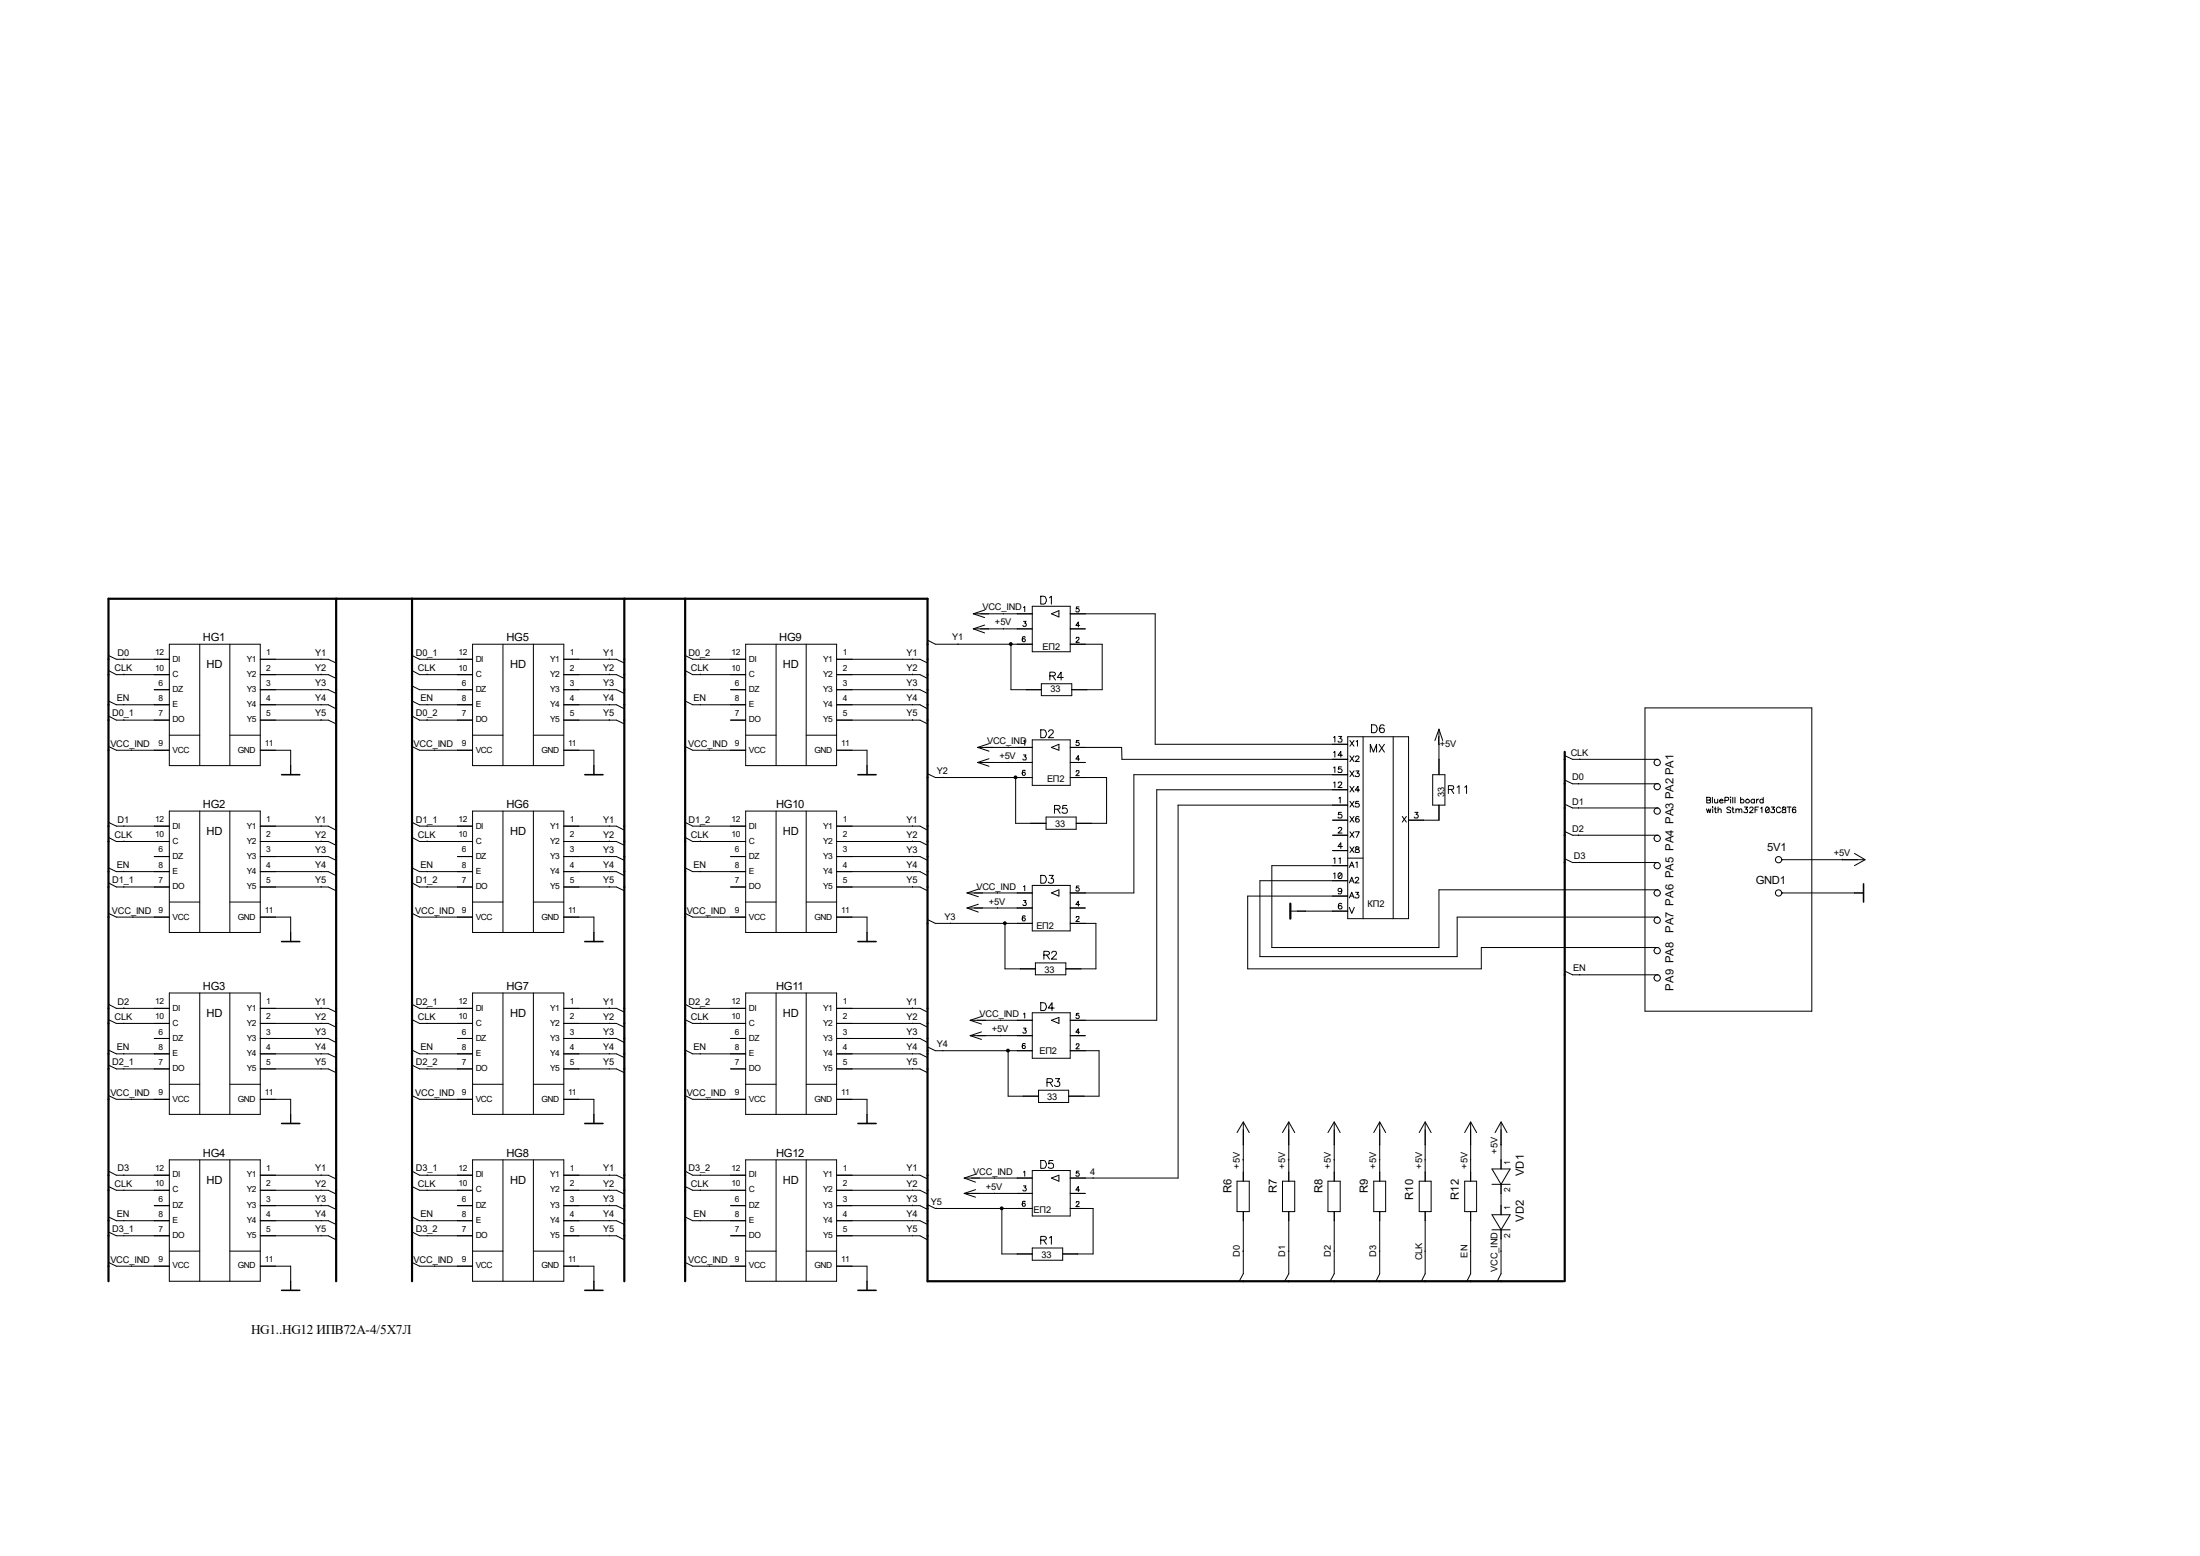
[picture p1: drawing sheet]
<svg xmlns="http://www.w3.org/2000/svg" width="297mm" height="210mm" viewBox="0 0 297 210" stroke-linecap="round" stroke-linejoin="round" font-family="sans-serif">
<g fill="none" stroke="#000" stroke-width=".14">
<path d="M14.6 96.6l1.1 .6h7.2M14.6 90.5l1.1 .6h7.2M14.6 94.6l1.1 .5h7.2M14.6 88.5l1.1 .5h7.2M16.7 88.9v.1M16.7 91v.1M16.7 95.1h.1M16.7 97.1v.1M20.8 93.1h2.1M22.9 87h12.2v16.3h-12.2zM22.9 99.2h4.1M27 87v16.3"/>
<path d="M31 87v16.3M31 99.2h4.1M35.1 95.1h9.2l1.1 .6M35.1 97.2h9.2l1.1 .5M35.1 93.1h9.2l1.1 .5M35.1 89h9.2l1.1 .5M35.1 91.1h9.2l1.1 .5M43.3 88.9v.1M43.3 91v.1M43.3 93v.1M43.3 95.1h.1M43.3 97.1v.1"/>
<path d="M55.6 94.6l1 .5h7.2M55.6 96.6l1 .6h7.2M55.6 92.6l1 .5h7.2M55.6 88.5l1 .5h7.2M55.6 90.5l1 .6h7.2M57.7 88.9v.1M57.7 91v.1M57.7 95.1h.1M57.7 97.1v.1M63.8 87h12.3v16.3h-12.3zM63.8 99.2h4.1M67.9 87v16.3"/>
<path d="M72 87v16.3M72 99.2h4.1M76.1 95.1h7.1l1.1 .6M76.1 97.2h7.1l1.1 .5M76.1 93.1h7.1l1.1 .5M76.1 89h7.1l1.1 .5M76.1 91.1h7.1l1.1 .5M82.3 88.9v.1M82.3 91v.1M82.3 93v.1M82.3 95.1h.1M82.3 97.1v.1"/>
<path d="M92.5 94.6l1 .5h7.2M92.5 88.5l1 .5h7.2M92.5 90.5l1 .6h7.2M94.5 88.9v.1M94.5 91v.1M94.5 95.1h.1M98.6 97.2h2.1M98.6 93.1h2.1M100.7 87h12.2v16.3h-12.2zM100.7 99.2h4.1M104.8 87v16.3M108.8 99.2h4.1"/>
<path d="M108.8 87v16.3M112.9 95.1h11.3l1 .6M112.9 97.2h11.3l1 .5M112.9 93.1h11.3l1 .5M112.9 89h11.3l1 .5M112.9 91.1h11.3l1 .5M123.2 88.9v.1M123.2 91v.1M123.2 93v.1M123.2 95.1h.1M123.2 97.1v.1M125.2 86.4l1.1 .6h13.1"/>
<path d="M129.3 86.9v.1M131.4 82.8h8M131.4 84.9h8M131.4 84.9l1.5 .5M131.4 82.8l1.5 .6M132.9 84.4l-1.5 .5M132.9 82.3l-1.5 .5M135.5 82.8h.1M135.5 84.8v.1M136.5 87v6.1h4.1M138.2 82l.1-.1v.6M138.2 83.9h.3l-.2 .2a.23 .23 0 0 1 .2 .4 .23 .23 0 0 1-.4-.1"/>
<path d="M138.4 86v-.1h-.2a.39 .39 0 0 0-.2 .6l.1 .1a.23 .23 0 0 0 .3-.1 .23 .23 0 0 0-.2-.3l-.2 .2M139.4 81.8h5.1v6.2h-5.1zM139.4 99.9h5.1v6.1h-5.1zM140.5 80.5h.4a.55 .55 0 0 1 .4 .5 .55 .55 0 0 1-.4 .5h-.4zM140.5 98.5h.4a.55 .55 0 0 1 .4 .5 .55 .55 0 0 1-.4 .6h-.4zM140.6 92.3h4.1v1.6h-4.1zM141.6 98.8l.2-.3 .4 .1v.3l-.7 .7h.7M141.7 80.7l.2-.2v1M141.7 91.2h.7l.1-.3-.1-.1-.7-.1v1.1M141.9 82.8l1.1-.4v.9zM142.1 91.2l.4 .6M143.6 91.4h-.9l.6-.7v1.1"/>
<path d="M144.5 87h4.3v6.1h-4.1M144.5 82.8h11.5v17.7h25.9M144.5 84.9h2M145.3 86.2v-.2l.4 .1v.2l-.5 .4h.5M145.7 81.9h-.4v.3a.24 .24 0 0 1 .4 0 .24 .24 0 0 1-.1 .4 .24 .24 0 0 1-.4-.1M145.7 99.9h-.4v.3a.24 .24 0 0 1 .4 0 .24 .24 0 0 1-.1 .4 .24 .24 0 0 1-.4-.1M145.8 84.4h-.6l.4-.5v.7M180 99.5l.2-.1v.8M180.7 99.4h.4l-.2 .3a.25 .25 0 0 1 .3 .3 .25 .25 0 0 1-.4 .2l-.2-.2M181.9 99.4h8.3v24.6h-8.3zM182.2 99.9l.6 .8M182.8 99.9l-.6 .8"/>
<path d="M184 99.4v24.6M185.2 97.8h.3a.55 .55 0 0 1 .4 .6 .55 .55 0 0 1-.4 .5h-.3zM186.9 98l-.1-.1a.35 .35 0 0 0-.5 .1 .49 .49 0 0 0-.1 .6 .49 .49 0 0 0 .4 .3 .34 .34 0 0 0 .3-.4 .34 .34 0 0 0-.3-.3 .34 .34 0 0 0-.4 .4M188.1 99.4v24.6M194.2 99.4v1.1M194.3 98.4v6.2M194.3 98.4l-.6 1.5M194.3 98.4l.5 1.5M222.1 95.5h22.5v41h-22.5zM14.6 117.1l1.1 .5h7.2M14.6 119.2l1.1 .5h7.2M14.6 113l1.1 .6h7.2"/>
<path d="M14.6 111l1.1 .5h7.2M14.6 100.8l1.1 .5h7.2M16.7 111.5h.1M16.7 113.5v.1M16.7 117.6h.1M16.7 119.6v.1M17.7 101.2v.1M20.8 115.6h2.1M22.9 109.5h12.2v16.4h-12.2zM27 109.5v16.4M31 109.5v16.4M35.1 101.3h4.1v3.3"/>
<path d="M35.1 117.6h9.2l1.1 .6M35.1 115.6h9.2l1.1 .5M35.1 111.5h9.2l1.1 .6M35.1 119.7h9.2l1.1 .5M35.1 113.6h9.2l1.1 .5M43.3 111.5h.1M43.3 113.5v.1M43.3 115.6h.1M43.3 117.6h.1M43.3 119.6v.1M55.6 117.1l1 .5h7.2M55.6 111l1 .5h7.2"/>
<path d="M55.6 119.2l1 .5h7.2M55.6 113l1 .6h7.2M55.6 100.8l1 .5h7.2M57.7 111.5h.1M57.7 113.5v.1M57.7 117.6h.1M57.7 119.6v.1M58.7 101.2v.1M61.8 115.6h2M63.8 109.5h12.3v16.4h-12.3zM67.9 109.5v16.4M72 109.5v16.4"/>
<path d="M76.1 117.6h7.1l1.1 .6M76.1 115.6h7.1l1.1 .5M76.1 111.5h7.1l1.1 .6M76.1 101.3h4.1v3.3M76.1 119.7h7.1l1.1 .5M76.1 113.6h7.1l1.1 .5M82.3 111.5h.1M82.3 113.5v.1M82.3 115.6h.1M82.3 117.6h.1M82.3 119.6v.1M92.5 117.1l1 .5h7.2"/>
<path d="M92.5 111l1 .5h7.2M92.5 113l1 .6h7.2M92.5 100.8l1 .5h7.2M94.5 111.5h.1M94.5 113.5v.1M94.5 117.6h.1M95.8 101.2v.1M98.6 115.6h2.1M98.6 119.7h2.1M100.7 109.5h12.2v16.4h-12.2zM104.8 109.5v16.4M108.8 109.5v16.4"/>
<path d="M112.9 117.6h11.3l1 .6M112.9 115.6h11.3l1 .5M112.9 111.5h11.3l1 .6M112.9 101.3h4.2v3.3M112.9 119.7h11.3l1 .5M112.9 113.6h11.3l1 .5M123.2 111.5h.1M123.2 113.5v.1M123.2 115.6h.1M123.2 117.6h.1M123.2 119.6v.1M125.2 104.4l1.1 .5h13.1"/>
<path d="M127.3 104.9h.1M132 102.9h7.4M132 100.9h7.4M132 102.9l1.5 .5M132 100.9l1.5 .5M133.5 102.4l-1.5 .5M133.5 100.4l-1.5 .5M136.1 100.8v.1M136.1 102.9h.1M137.1 104.9v6.2h4.1M138.2 119.7l.1-.2v.7M138.2 100l.1-.1v.7"/>
<path d="M138.2 101.9h.3l-.2 .3a.23 .23 0 0 1 .2 .3 .23 .23 0 0 1-.4-.1M138.4 104.1v-.1h-.2a.39 .39 0 0 0-.2 .6h.1a.23 .23 0 0 0 .3-.1 .23 .23 0 0 0-.2-.3l-.2 .2M139.4 119.5h5.1v6.1h-5.1zM140.5 118.2h.4a.55 .55 0 0 1 .4 .5 .55 .55 0 0 1-.4 .5h-.4zM141.2 110.3h4.1v1.6h-4.1zM141.6 118.2h.6l-.3 .4a.35 .35 0 0 1 .3 .5 .35 .35 0 0 1-.6 .1l-.1-.2M141.9 100.9l1.1-.4v.8zM142.4 109.2h.6l.1-.3-.1-.1-.6-.1v1.1M142.7 109.2l.4 .6M144 108.7h-.5l-.1 .5a.38 .38 0 0 1 .6 0 .38 .38 0 0 1-.1 .5 .38 .38 0 0 1-.5-.1M144.5 104.9h4.9v6.2h-4.1M144.5 102.9h2"/>
<path d="M144.5 100.9h6.9l.1 1.6h30.4M145.3 104.2v-.2l.4 .1v.2l-.5 .4h.5M145.7 119.6h-.4v.3a.24 .24 0 0 1 .4 0 .24 .24 0 0 1-.1 .4 .24 .24 0 0 1-.4-.2M145.8 102.4h-.6l.4-.4v.7M179.9 110.7h2M179.9 112.7h2M179.9 114.8h2M180 117.9l.2-.1v.8M180 105.7l.2-.2v.8M180 115.9l.2-.1v.7M180 103.6l.2-.1v.8M180 101.6l.2-.2v.8"/>
<path d="M180.7 117.9l.2-.1a.4 .4 0 0 1 .3 .4 .4 .4 0 0 1-.3 .4h-.1l-.1-.2zM180.7 111.8a.22 .22 0 0 1 .3-.1 .22 .22 0 0 1 .1 .3l-.5 .4h.6M180.7 105.7a.22 .22 0 0 1 .3-.2 .22 .22 0 0 1 .1 .3l-.5 .5h.6M180.8 115.9l.1-.1v.7M180.8 107.7l.1-.1v.8M181.1 103.5h-.4v.3a.29 .29 0 0 1 .4 0 .29 .29 0 0 1 0 .5 .29 .29 0 0 1-.5-.2M181.1 109.6h-.4v.4a.29 .29 0 0 1 .4 0 .29 .29 0 0 1 0 .4 .29 .29 0 0 1-.5-.1M181.1 117.9l-.4 .5M181.2 114.3h-.6l.4-.6v.8M181.2 101.9h-.6l.4-.5v.8M181.9 104.6h-28.8v15.9h-8.6M181.9 116.8h-10.2v11.1h22.6v-7.8h29.4"/>
<path d="M181.9 106.6h-25.7v31.1h-11.7M181.9 118.9h-11.8v10.2h26.6v-5.3h27M181.9 108.7h-22.9v50.3h-14.5M181.9 115.8h2.1M182.2 119.2l.3-.8 .3 .8M182.2 117.1l.3-.8 .3 .8M182.2 112.3l.6 .7M182.2 106.1l.6 .8M182.2 104.1l.6 .7M182.2 108.2l.6 .7M182.2 110.2l.6 .8M182.2 114.3l.6 .8"/>
<path d="M182.2 102l.6 .8M182.3 116.8h.4M182.3 118.9h.4M182.8 112.3l-.6 .7M182.8 106.1l-.6 .8M182.8 104.1l-.6 .7M182.8 108.2l-.6 .7M182.8 110.2l-.6 .8M182.8 114.3l-.6 .8M182.8 102l-.6 .8M183 112.3h.5l-.4 .7M183 118.6a.22 .22 0 0 1 .2-.2 .22 .22 0 0 1 .2 .3l-.5 .5h.6"/>
<path d="M183 102.2a.22 .22 0 0 1 .3-.2 .22 .22 0 0 1 .1 .3l-.4 .5h.5M183 114.3v.3l.5 .2a.26 .26 0 0 1-.3 .3 .26 .26 0 0 1-.2-.4l.5-.2-.2-.2zM183 104.1h.5l-.3 .3a.25 .25 0 0 1 .3 .2 .25 .25 0 0 1-.3 .2l-.2-.1M183 116.5l.2-.2v.8M183.1 100.1l.2-.2v.8M183.4 108.2h-.4v.3a.29 .29 0 0 1 .4 0 .29 .29 0 0 1 0 .4 .29 .29 0 0 1-.4-.1M183.5 110.3l-.2-.1a.38 .38 0 0 0-.3 .4 .38 .38 0 0 0 .4 .4 .25 .25 0 0 0 0-.5 .25 .25 0 0 0-.4 .2M183.6 106.6h-.6l.3-.5v.8M185 101.5v-1l.4 1 .4-1v1M186.2 100.5l.7 1M186.9 100.5l-.7 1M189.3 110.2l.6 .8"/>
<path d="M189.9 110.2l-.6 .8M191 109.6h.4l-.2 .3a.25 .25 0 0 1 .3 .3 .25 .25 0 0 1-.4 .2l-.2-.1M193.4 104.6h1.7v4.1h-1.7zM194.3 108.7v2h-4.1M194.3 100.5h.1M195.5 106.6l.7-.1v-.4l-.7-.1v1.1M195.9 106.6l.4 .5M196.7 106.3l.3-.3v1.1M197.7 106.3l.3-.3v1.1M211.2 115.9l1.1 .5h11.4M211.2 112.2l1.1 .5h11.4M211.2 108.5l1.1 .6h11.4"/>
<path d="M211.2 105.3l1.1 .5h11.4M211.2 102l1.1 .5h11.4M213.1 105.7v.1M213.1 109v.1M213.1 112.7h.1M213.3 102.4v.1M213.3 116.4h.1M223.7 102.5h.1M223.7 116.4h.1M223.7 105.8h.1M223.7 109.1h.1M223.7 112.7h.1"/>
<path d="M230.4 109.2l.1 .5 .2-.5 .1 .5 .2-.5M230.4 108h.4M230.4 107.6l.5 .1v.3h-.1l.1 .1v.3h-.5zM231.2 107.6v.8M231.2 108.9v.1zM231.2 109.2v.5M231.4 109.2h.3M231.5 107.9v.5h.3l.1-.2M231.6 108.9v.7v.1h.1M231.9 107.9v.5M231.9 109.3l.2-.1h.2l.1 .5M231.9 108.9v.8"/>
<path d="M232.2 108.1h.4a.25 .25 0 0 0-.3-.2 .25 .25 0 0 0-.2 .3 .25 .25 0 0 0 .4 .2l.1-.1M232.9 108h.4v-.3l-.4-.1v.8M233.6 109.1l-.1-.2-.4 .2 .1 .1 .4 .2v.3h-.4l-.1-.1M233.6 107.6v.1zM233.6 107.9v.5M233.8 109.2h.3M233.9 108.9v.7l.1 .1h.1M233.9 107.6v.8M234.2 107.6v.8M234.4 109.3l.1-.1h.2l.1 .5M234.4 109.2v.5M234.8 109.3l.1-.1h.2l.1 .5"/>
<path d="M235 107.6v.8M235 108a.26 .26 0 0 1 .4-.1 .26 .26 0 0 1 0 .4 .26 .26 0 0 1-.4 0M235.5 108.9h.4l-.2 .3a.26 .26 0 0 1 .2 .4 .26 .26 0 0 1-.4 0h-.1M236.2 109.1a.22 .22 0 0 1 .3-.2 .22 .22 0 0 1 .1 .3l-.4 .5h.5M236.9 107.9v.5M236.9 108a.26 .26 0 0 0-.4-.1 .26 .26 0 0 0 0 .4 .26 .26 0 0 0 .4 0M236.9 109.3h.3M237.2 107.9v.5M237.4 108.9h-.5v.8M237.4 107.9h-.1l-.1 .2M237.7 109.1l.2-.2v.8M238 107.6v.8"/>
<path d="M238 108a.26 .26 0 0 0-.3-.1 .26 .26 0 0 0 0 .4 .26 .26 0 0 0 .3 0M238.5 109l.1-.1a.56 .56 0 0 1 .2 .8 .4 .4 0 0 1-.5-.3 .4 .4 0 0 1 .2-.4zM238.8 109.1l-.4 .5M239.1 108.9h.5l-.3 .3a.26 .26 0 0 1 .2 .4 .26 .26 0 0 1-.4 0M240.4 109.1a.33 .33 0 0 0-.5-.1 .33 .33 0 0 0 0 .5l.1 .2h.3l.1-.2M240.5 116h.1M240.5 116h11.2M240.7 109v.2l.3 .1 .1 .3a.25 .25 0 0 1-.3 .1 .25 .25 0 0 1-.2-.3l.5-.3-.2-.2zM241.3 108.9h.5M241.6 108.9v.8M242.4 109.1v-.1a.36 .36 0 0 0-.4 .3 .36 .36 0 0 0 .4 .4 .25 .25 0 0 0 0-.4 .25 .25 0 0 0-.4 .1M248.7 116h.1"/>
<path d="M250.4 115.2l1.4 .8-1.4 .8M14.6 137.6l1.1 .5h7.2M14.6 135.6l1.1 .5h7.2M14.6 123.3l1.1 .5h7.2M16.7 136v.1M16.7 138.1h.1M17.9 123.7v.1M22.9 134h12.2v16.4h-12.2zM22.9 121.8h4.1M27 134v16.4M31 134v16.4M31 121.8h4.1"/>
<path d="M35.1 123.8h4.1v3.3M35.1 136.1h9.2l1.1 .5M35.1 138.1h9.2l1.1 .5M43.3 136v.1M43.3 138.1h.1M55.6 135.6l1 .5h7.2M55.6 137.6l1 .5h7.2M55.6 123.3l1 .5h7.2M57.7 136v.1M57.7 138.1h.1M58.9 123.7v.1M63.8 121.8h4.1"/>
<path d="M63.8 134h12.3v16.4h-12.3zM67.9 134v16.4M72 121.8h4.1M72 134v16.4M76.1 136.1h7.1l1.1 .5M76.1 138.1h7.1l1.1 .5M76.1 123.8h4.1v3.3M82.3 136v.1M82.3 138.1h.1M92.5 135.6l1 .5h7.2M92.5 137.6l1 .5h7.2M92.5 123.3l1 .5h7.2"/>
<path d="M94.5 136v.1M94.5 138.1h.1M95.5 123.7v.1M100.7 121.8h4.1M100.7 134h12.2v16.4h-12.2zM104.8 134v16.4M108.8 121.8h4.1M108.8 134v16.4M112.9 136.1h11.3l1 .5M112.9 138.1h11.3l1 .5M112.9 123.8h4.2v3.3M123.2 136v.1"/>
<path d="M123.2 138.1h.1M125.2 124.1l1.1 .5h13.1M128.3 124.6h.1M130.6 122.6h8.8M130.6 120.5h8.8M130.6 120.5l1.5 .5M130.6 122.6l1.5 .5M131 139.8h8.4M131 139.8l1.5 .5M131 137.7h8.4M131 137.7l1.5 .5M132.1 120l-1.5 .5"/>
<path d="M132.1 122l-1.5 .6M132.5 139.3l-1.5 .5M132.5 137.2l-1.5 .5M134.7 120.5h.1M134.7 122.5v.1M135.1 137.7h.1M135.1 139.7v.1M135.7 124.6v6.2h4.1M138.2 136.9l.1-.2v.7M138.2 121.5h.3l-.2 .3a.23 .23 0 0 1 .2 .4 .23 .23 0 0 1-.4-.1M138.2 138.8h.3l-.2 .2a.23 .23 0 0 1 .2 .4 .23 .23 0 0 1-.4-.1M138.4 123.7v-.1h-.2a.39 .39 0 0 0-.2 .6l.1 .1a.23 .23 0 0 0 .3-.1 .23 .23 0 0 0-.2-.3l-.2 .2"/>
<path d="M139.4 136.7h5.1v6.1h-5.1zM139.8 130h4.1v1.6h-4.1zM140.5 135.3h.4a.55 .55 0 0 1 .4 .6 .55 .55 0 0 1-.4 .5h-.4zM140.9 128.9h.7l.1-.3-.1-.2h-.7v1.1M141.3 128.9l.4 .6M141.9 120.5l1.1-.4v.8zM141.9 137.7l1.1-.4v.8zM142 128.7l.2-.3 .4 .1v.3l-.7 .7h.8M142.3 136.1h-.8l.5-.8v1.1M144.5 124.6h3.5v6.2h-4.1M144.5 122.6h2M144.5 139.8h2"/>
<path d="M145.3 123.9v-.2h.4v.3l-.5 .4h.5M145.7 136.8h-.4v.3a.24 .24 0 0 1 .4 0 .24 .24 0 0 1-.1 .3 .24 .24 0 0 1-.4-.1M145.8 122.1h-.6l.4-.5v.7M145.8 139.3h-.6l.4-.4v.6M174.2 123h7.7M181.1 120.1a.24 .24 0 0 1-.3 .2 .24 .24 0 0 1 0-.4h.2a.4 .4 0 0 1 .2 .5 .4 .4 0 0 1-.5 .2M181.1 122l-.1-.1a.38 .38 0 0 0-.3 .4 .38 .38 0 0 0 .4 .4 .25 .25 0 0 0 0-.4 .25 .25 0 0 0-.4 .1M181.9 120.9h-13.5v9.9h31.6v-2.9h23.7M182.2 121.2l.3-.8 .3 .8M182.2 122.5l.3 .8 .3-.8M182.3 120.9h.4M183 120.4h.4l-.2 .3a.25 .25 0 0 1 .3 .3 .25 .25 0 0 1-.4 .2l-.2-.1"/>
<path d="M211.2 131.1l1.1 .5h11.4M213.3 131.5v.1M223.7 131.6h.1M223.7 120.1h.1M223.7 123.8h.1M223.7 127.9h.1M240.5 120.5h.1M240.5 120.5h11.1M14.6 158.1l1.1 .5h7.2M14.6 143.8l1.1 .5h7.2M14.6 141.7l1.1 .5h7.2M14.6 147.9l1.1 .5h7.2"/>
<path d="M16.7 142.2h.1M16.7 144.2v.1M16.7 158.6h.1M17.7 148.3v.1M20.8 140.2h2.1M22.9 156.5h12.2v16.4h-12.2zM22.9 146.3h4.1M27 156.5v16.4M31 156.5v16.4M31 146.3h4.1M35.1 148.4h4.1v3.2M35.1 158.6h9.2l1.1 .5"/>
<path d="M35.1 142.2h9.2l1.1 .5M35.1 144.3h9.2l1.1 .5M35.1 140.2h9.2l1.1 .5M43.3 140.1v.1M43.3 142.2h.1M43.3 144.2v.1M43.3 158.6h.1M55.6 158.1l1 .5h7.2M55.6 141.7l1 .5h7.2M55.6 143.8l1 .5h7.2M55.6 147.9l1 .5h7.2M57.7 142.2h.1"/>
<path d="M57.7 144.2v.1M57.7 158.6h.1M58.9 148.3v.1M61.8 140.2h2M63.8 156.5h12.3v16.4h-12.3zM63.8 146.3h4.1M67.9 156.5v16.4M72 156.5v16.4M72 146.3h4.1M76.1 158.6h7.1l1.1 .5M76.1 142.2h7.1l1.1 .5M76.1 144.3h7.1l1.1 .5"/>
<path d="M76.1 140.2h7.1l1.1 .5M76.1 148.4h4.1v3.2M82.3 140.1v.1M82.3 142.2h.1M82.3 144.2v.1M82.3 158.6h.1M92.5 158.1l1 .5h7.2M92.5 141.7l1 .5h7.2M92.5 147.9l1 .5h7.2M94.5 142.2h.1M94.5 158.6h.1M95.5 148.3v.1"/>
<path d="M98.6 144.3h2.1M98.6 140.2h2.1M100.7 156.5h12.2v16.4h-12.2zM100.7 146.3h4.1M104.8 156.5v16.4M108.8 146.3h4.1M108.8 156.5v16.4M112.9 158.6h11.3l1 .5M112.9 142.2h11.3l1 .5M112.9 144.3h11.3l1 .5M112.9 140.2h11.3l1 .5M112.9 148.4h4.2v3.2"/>
<path d="M123.2 140.1v.1M123.2 142.2h.1M123.2 144.2v.1M123.2 158.6h.1M125.2 141.3l1.1 .5h13.1M127.3 141.8h.1M130.2 159h9.2M130.2 159l1.5 .6M131.7 158.5l-1.5 .5M134.2 159h.1M136.1 141.8v6.2h4.1M138.2 158.2l.1-.1v.6"/>
<path d="M138.4 140.9v-.1h-.2a.39 .39 0 0 0-.2 .6l.1 .1a.23 .23 0 0 0 .3-.1 .23 .23 0 0 0-.2-.3l-.2 .2M139.4 158h5.1v6.1h-5.1zM140.2 147.2h4.1v1.6h-4.1zM140.5 156.6h.4a.55 .55 0 0 1 .4 .6 .55 .55 0 0 1-.4 .5h-.4zM141.4 146.1l.6-.1 .1-.2-.1-.2h-.6v1M141.7 146.1l.4 .5M141.9 159l1.1-.4v.8zM142.2 156.6h-.6v.5a.38 .38 0 0 1 .5 0 .38 .38 0 0 1 0 .6 .38 .38 0 0 1-.6-.2M142.5 145.6h.5l-.3 .4a.35 .35 0 0 1 .4 .5 .35 .35 0 0 1-.6 .1l-.1-.1M144.5 141.8h3.9v6.2h-4.1M145.3 141.1v-.2h.4v.2l-.5 .5h.5M145.7 158.1h-.4v.3a.24 .24 0 0 1 .4 0 .24 .24 0 0 1-.1 .3 .24 .24 0 0 1-.4-.1"/>
<path d="M147.6 159h.1M167 152.9l.9-1.5 .8 1.5M167 159.4h1.7v4.1h-1.7zM167.8 156.5h.1M167.9 151.6v7.8M173.1 152.9l.9-1.5 .8 1.5M173.1 159.4h1.7v4.1h-1.7zM173.9 156.5h.1M174 151.6v7.8M179.3 152.9l.8-1.5 .8 1.5M179.3 159.4h1.6v4.1h-1.6zM180.1 156.5h.1"/>
<path d="M180.1 151.6v7.8M185.5 152.9l.8-1.5 .8 1.5M185.5 159.4h1.6v4.1h-1.6zM186.2 156.5h.1M186.3 151.6v7.8M191.6 152.9l.8-1.5 .8 1.5M191.6 159.4h1.6v4.1h-1.6zM192.4 156.5h.1M192.4 151.6v7.8M197.7 152.9l.8-1.5 .8 1.5M197.7 159.4h1.6v4.1h-1.6zM198.5 156.5h.1"/>
<path d="M198.5 151.6v7.8M201.4 157.8h2.5l-1.3 2.1zM201.4 159.9h2.5M201.8 152.9l.8-1.5 .9 1.5M202.6 154.5h.1M202.6 151.6v6.2M202.6 159.9v4.1M14.6 170.4l1.1 .5h7.2M14.6 164.3l1.1 .5h7.2M14.6 160.1l1.1 .6h7.2M14.6 166.3l1.1 .5h7.2M16.7 160.6v.1"/>
<path d="M16.7 164.7v.1M16.7 166.8h.1M17.7 170.9h.1M20.8 162.7h2.1M22.9 168.9h4.1M31 168.9h4.1M35.1 170.9h4.1v3.3M35.1 164.8h9.2l1.1 .5M35.1 160.7h9.2l1.1 .5M35.1 162.7h9.2l1.1 .5M35.1 166.8h9.2l1.1 .5M43.3 160.6v.1"/>
<path d="M43.3 162.6v.1M43.3 164.7v.1M43.3 166.8h.1M55.6 164.3l1 .5h7.2M55.6 160.1l1 .6h7.2M55.6 170.4l1 .5h7.2M55.6 166.3l1 .5h7.2M57.7 160.6v.1M57.7 164.7v.1M57.7 166.8h.1M58.7 170.9h.1M61.8 162.7h2"/>
<path d="M63.8 168.9h4.1M72 168.9h4.1M76.1 164.8h7.1l1.1 .5M76.1 160.7h7.1l1.1 .5M76.1 162.7h7.1l1.1 .5M76.1 170.9h4.1v3.3M76.1 166.8h7.1l1.1 .5M82.3 160.6v.1M82.3 162.6v.1M82.3 164.7v.1M82.3 166.8h.1M92.5 164.3l1 .5h7.2"/>
<path d="M92.5 160.1l1 .6h7.2M92.5 170.4l1 .5h7.2M94.5 160.6v.1M94.5 164.7v.1M95.8 170.9h.1M98.6 162.7h2.1M98.6 166.8h2.1M100.7 168.9h4.1M108.8 168.9h4.1M112.9 164.8h11.3l1 .5M112.9 160.7h11.3l1 .5M112.9 162.7h11.3l1 .5"/>
<path d="M112.9 170.9h4.2v3.3M112.9 166.8h11.3l1 .5M123.2 160.6v.1M123.2 162.6v.1M123.2 164.7v.1M123.2 166.8h.1M125.2 162.6l1.1 .5h13.1M126.4 163.1h.1M130.2 161.1h9.2M130.2 161.1l1.5 .5M131.7 160.6l-1.5 .5M134.2 161v.1"/>
<path d="M135.3 163.1v6.1h4.1M138.2 160.1h.3l-.2 .2a.23 .23 0 0 1 .2 .4 .23 .23 0 0 1-.4-.1M138.4 162.2v-.1h-.2a.39 .39 0 0 0-.2 .6l.1 .1a.23 .23 0 0 0 .3-.1 .23 .23 0 0 0-.2-.3l-.2 .2M139.4 168.4h4.1v1.7h-4.1zM140.5 167.4l.6-.1 .2-.2-.2-.2h-.6v1M140.9 167.4l.4 .5M141.7 167.1l.2-.2v1M144.5 163.1h3.1v6.1h-4.1M144.5 161.1h2M145.3 162.3v-.1h.4v.2l-.5 .5h.5M145.8 160.6h-.6l.4-.5v.7M167.8 168.9h.1"/>
<path d="M167.9 163.5v8.4l-.6 1M173.9 168.9h.1M174 163.5v8.4l-.6 1M180.1 168.9h.1M180.1 163.5v8.4l-.5 1M186.2 168.9h.1M186.3 163.5v8.4l-.5 1M192.4 168.9h.1M192.4 163.5v8.4l-.5 1M198.5 168.9h.1M198.5 163.5v8.4l-.5 1M201.4 164h2.5l-1.3 2z"/>
<path d="M201.4 166h2.5M202.6 168.9h.1M202.6 166v5.9l-.5 1"/>
<circle cx="223.7" cy="113.2" r=".42"/>
<circle cx="223.7" cy="102.9" r=".42"/>
<circle cx="223.7" cy="116.8" r=".42"/>
<circle cx="223.7" cy="109.5" r=".42"/>
<circle cx="223.7" cy="106.2" r=".42"/>
<circle cx="235.9" cy="108.1" r=".27"/>
<circle cx="240.1" cy="116" r=".42"/>
<circle cx="223.7" cy="124.2" r=".42"/>
<circle cx="223.7" cy="128.3" r=".42"/>
<circle cx="223.7" cy="132" r=".42"/>
<circle cx="223.7" cy="120.5" r=".42"/>
<circle cx="240.1" cy="120.5" r=".42"/>
</g>
<path d="M45.4 80.8v92.1M55.6 80.8v92.1M84.3 80.8v92.1M92.5 80.8v92.1M211.2 101.5v71.4M174.2 122v2M14.6 172.9v-92.1h110.6v92.1h85.8" fill="none" stroke="#000" stroke-width=".3"/>
<g fill="#000" stroke="#000" stroke-width=".14">
<circle cx="136.5" cy="86.9" r=".19"/>
<circle cx="137.1" cy="104.9" r=".19"/>
<circle cx="135.7" cy="124.6" r=".19"/>
<circle cx="136.1" cy="141.8" r=".19"/>
<circle cx="135.2" cy="163.1" r=".19"/>
</g>
<g fill="none" stroke="#000" stroke-width=".21">
<path d="M38 104.6h2.5M79 104.6h2.4M115.8 104.6h2.5M251.6 119.3v2.5M38 127.1h2.5M79 127.1h2.4M115.8 127.1h2.5M38 151.6h2.5M79 151.6h2.4M115.8 151.6h2.5M38 174.2h2.5M79 174.2h2.4"/>
<path d="M115.8 174.2h2.5"/>
</g>
<text font-size="1.8" x="33.9" y="180">HG1..HG12 ИПВ72А-4/5Х7Л</text>
<g font-size="1.5">
<text x="27.4" y="86.6">HG1</text>
<text x="68.4" y="86.6">HG5</text>
<text x="105.2" y="86.6">HG9</text>
<text x="27.9" y="90.2">HD</text>
<text x="68.9" y="90.2">HD</text>
<text x="105.7" y="90.2">HD</text>
<text x="27.4" y="109.1">HG2</text>
<text x="27.9" y="112.7">HD</text>
<text x="68.4" y="109.1">HG6</text>
<text x="68.9" y="112.7">HD</text>
<text x="104.8" y="109.1">HG10</text>
<text x="105.7" y="112.7">HD</text>
<text x="237" y="119.3">GND1</text>
<text x="238.6" y="114.8">5V1</text>
<text x="225.9" y="125.9" transform="rotate(-90 225.9 125.9)">PA7 PA6 PA5 PA4 PA3 PA2 PA1</text>
<text x="27.4" y="133.6">HG3</text>
<text x="27.9" y="137.3">HD</text>
<text x="68.4" y="133.6">HG7</text>
<text x="68.9" y="137.3">HD</text>
<text x="104.8" y="133.6">HG11</text>
<text x="105.7" y="137.3">HD</text>
<text x="225.9" y="133.7" transform="rotate(-90 225.9 133.7)">PA9 PA8</text>
<text x="27.4" y="156.2">HG4</text>
<text x="27.9" y="159.9">HD</text>
<text x="68.4" y="156.2">HG8</text>
<text x="68.9" y="159.9">HD</text>
<text x="104.8" y="156.2">HG12</text>
<text x="105.7" y="159.9">HD</text>
<text x="166.2" y="161.1" transform="rotate(-90 166.2 161.1)">R6</text>
<text x="172.4" y="161.1" transform="rotate(-90 172.4 161.1)">R7</text>
<text x="178.5" y="161.1" transform="rotate(-90 178.5 161.1)">R8</text>
<text x="184.7" y="161.1" transform="rotate(-90 184.7 161.1)">R9</text>
<text x="190.8" y="161.9" transform="rotate(-90 190.8 161.9)">R10</text>
<text x="196.9" y="161.9" transform="rotate(-90 196.9 161.9)">R12</text>
<text x="205.7" y="158.8" transform="rotate(-90 205.7 158.8)">VD1</text>
<text x="205.7" y="164.9" transform="rotate(-90 205.7 164.9)">VD2</text>
</g>
<g font-size="1.3">
<text x="132.6" y="82.4">VCC_IND</text>
<text x="15.9" y="88.5">D0</text>
<text x="42.5" y="88.5">Y1</text>
<text x="56.1" y="88.5">D0_1</text>
<text x="81.4" y="88.5">Y1</text>
<text x="93" y="88.5">D0_2</text>
<text x="122.4" y="88.5">Y1</text>
<text x="128.6" y="86.4">Y1</text>
<text x="134.3" y="84.4">+5V</text>
<text x="140.8" y="87.7">ЕП2</text>
<text x="15.5" y="90.6">CLK</text>
<text x="15.8" y="94.7">EN</text>
<text x="42.5" y="90.6">Y2</text>
<text x="42.5" y="92.6">Y3</text>
<text x="42.5" y="94.7">Y4</text>
<text x="56.4" y="90.6">CLK</text>
<text x="56.8" y="94.7">EN</text>
<text x="81.4" y="90.6">Y2</text>
<text x="81.4" y="92.6">Y3</text>
<text x="81.4" y="94.7">Y4</text>
<text x="93.3" y="90.6">CLK</text>
<text x="93.6" y="94.7">EN</text>
<text x="122.4" y="90.6">Y2</text>
<text x="122.4" y="92.6">Y3</text>
<text x="122.4" y="94.7">Y4</text>
<text x="141.8" y="93.4">33</text>
<text x="14.9" y="100.8">VCC_IND</text>
<text x="15.2" y="96.7">D0_1</text>
<text x="42.5" y="96.7">Y5</text>
<text x="55.8" y="100.8">VCC_IND</text>
<text x="56.1" y="96.7">D0_2</text>
<text x="81.4" y="96.7">Y5</text>
<text x="92.9" y="100.8">VCC_IND</text>
<text x="122.4" y="96.7">Y5</text>
<text x="133.3" y="100.4">VCC_IND</text>
<text x="194.4" y="100.9">+5V</text>
<text x="126.5" y="104.5">Y2</text>
<text x="134.9" y="102.4">+5V</text>
<text x="141.4" y="105.5">ЕП2</text>
<text x="195" y="107.6" transform="rotate(-90 195 107.6)">33</text>
<text x="212" y="102">CLK</text>
<text x="212.3" y="105.3">D0</text>
<text x="15.5" y="113.1">CLK</text>
<text x="15.9" y="111">D1</text>
<text x="42.5" y="111">Y1</text>
<text x="42.5" y="113.1">Y2</text>
<text x="56.1" y="111">D1_1</text>
<text x="56.4" y="113.1">CLK</text>
<text x="81.4" y="111">Y1</text>
<text x="81.4" y="113.1">Y2</text>
<text x="93" y="111">D1_2</text>
<text x="93.3" y="113.1">CLK</text>
<text x="122.4" y="111">Y1</text>
<text x="122.4" y="113.1">Y2</text>
<text x="142.5" y="111.6">33</text>
<text x="212.3" y="112.3">D2</text>
<text x="212.3" y="108.6">D1</text>
<text x="15.2" y="119.2">D1_1</text>
<text x="15.8" y="117.2">EN</text>
<text x="42.5" y="115.1">Y3</text>
<text x="42.5" y="117.2">Y4</text>
<text x="42.5" y="119.2">Y5</text>
<text x="56.1" y="119.2">D1_2</text>
<text x="56.8" y="117.2">EN</text>
<text x="81.4" y="115.1">Y3</text>
<text x="81.4" y="117.2">Y4</text>
<text x="81.4" y="119.2">Y5</text>
<text x="93.6" y="117.2">EN</text>
<text x="122.4" y="115.1">Y3</text>
<text x="122.4" y="117.2">Y4</text>
<text x="122.4" y="119.2">Y5</text>
<text x="212.5" y="116">D3</text>
<text x="247.6" y="115.5">+5V</text>
<text x="15.1" y="123.3">VCC_IND</text>
<text x="56" y="123.3">VCC_IND</text>
<text x="92.7" y="123.3">VCC_IND</text>
<text x="127.5" y="124.1">Y3</text>
<text x="131.8" y="120.1">VCC_IND</text>
<text x="133.5" y="122.1">+5V</text>
<text x="139.9" y="125.3">ЕП2</text>
<text x="184.6" y="122.5">КП2</text>
<text x="141" y="131.3">33</text>
<text x="212.4" y="131.1">EN</text>
<text x="15.5" y="137.7">CLK</text>
<text x="15.9" y="135.6">D2</text>
<text x="42.5" y="137.7">Y2</text>
<text x="42.5" y="135.6">Y1</text>
<text x="56.1" y="135.6">D2_1</text>
<text x="56.4" y="137.7">CLK</text>
<text x="81.4" y="137.7">Y2</text>
<text x="81.4" y="135.6">Y1</text>
<text x="93" y="135.6">D2_2</text>
<text x="93.3" y="137.7">CLK</text>
<text x="122.4" y="137.7">Y2</text>
<text x="122.4" y="135.6">Y1</text>
<text x="132.2" y="137.2">VCC_IND</text>
<text x="15.2" y="143.8">D2_1</text>
<text x="15.8" y="141.7">EN</text>
<text x="42.5" y="143.8">Y5</text>
<text x="42.5" y="141.7">Y4</text>
<text x="42.5" y="139.7">Y3</text>
<text x="56.1" y="143.8">D2_2</text>
<text x="56.8" y="141.7">EN</text>
<text x="81.4" y="143.8">Y5</text>
<text x="81.4" y="141.7">Y4</text>
<text x="81.4" y="139.7">Y3</text>
<text x="93.6" y="141.7">EN</text>
<text x="122.4" y="143.8">Y5</text>
<text x="122.4" y="141.7">Y4</text>
<text x="122.4" y="139.7">Y3</text>
<text x="126.5" y="141.4">Y4</text>
<text x="133.9" y="139.3">+5V</text>
<text x="140.3" y="142.3">ЕП2</text>
<text x="14.9" y="147.9">VCC_IND</text>
<text x="56" y="147.9">VCC_IND</text>
<text x="92.7" y="147.9">VCC_IND</text>
<text x="141.4" y="148.5">33</text>
<text x="202.2" y="155.7" transform="rotate(-90 202.2 155.7)">+5V</text>
<text x="15.5" y="160.2">CLK</text>
<text x="15.9" y="158.1">D3</text>
<text x="42.5" y="158.1">Y1</text>
<text x="42.5" y="160.2">Y2</text>
<text x="56.1" y="158.1">D3_1</text>
<text x="56.4" y="160.2">CLK</text>
<text x="81.4" y="158.1">Y1</text>
<text x="81.4" y="160.2">Y2</text>
<text x="93" y="158.1">D3_2</text>
<text x="93.3" y="160.2">CLK</text>
<text x="122.4" y="158.1">Y1</text>
<text x="122.4" y="160.2">Y2</text>
<text x="131.4" y="158.5">VCC_IND</text>
<text x="133.1" y="160.6">+5V</text>
<text x="147.2" y="158.5">4</text>
<text x="167.4" y="157.7" transform="rotate(-90 167.4 157.7)">+5V</text>
<text x="173.5" y="157.7" transform="rotate(-90 173.5 157.7)">+5V</text>
<text x="179.7" y="157.7" transform="rotate(-90 179.7 157.7)">+5V</text>
<text x="185.8" y="157.7" transform="rotate(-90 185.8 157.7)">+5V</text>
<text x="192" y="157.7" transform="rotate(-90 192 157.7)">+5V</text>
<text x="198.1" y="157.7" transform="rotate(-90 198.1 157.7)">+5V</text>
<text x="15.2" y="166.3">D3_1</text>
<text x="15.8" y="164.3">EN</text>
<text x="42.5" y="162.2">Y3</text>
<text x="42.5" y="164.3">Y4</text>
<text x="42.5" y="166.3">Y5</text>
<text x="56.1" y="166.3">D3_2</text>
<text x="56.8" y="164.3">EN</text>
<text x="81.4" y="162.2">Y3</text>
<text x="81.4" y="164.3">Y4</text>
<text x="81.4" y="166.3">Y5</text>
<text x="93.6" y="164.3">EN</text>
<text x="122.4" y="162.2">Y3</text>
<text x="122.4" y="164.3">Y4</text>
<text x="122.4" y="166.3">Y5</text>
<text x="125.7" y="162.6">Y5</text>
<text x="139.5" y="163.7">ЕП2</text>
<text x="14.9" y="170.4">VCC_IND</text>
<text x="55.8" y="170.4">VCC_IND</text>
<text x="92.9" y="170.4">VCC_IND</text>
<text x="140.6" y="169.8">33</text>
<text x="167.4" y="169.7" transform="rotate(-90 167.4 169.7)">D0</text>
<text x="173.5" y="169.7" transform="rotate(-90 173.5 169.7)">D1</text>
<text x="179.7" y="169.7" transform="rotate(-90 179.7 169.7)">D2</text>
<text x="185.8" y="169.7" transform="rotate(-90 185.8 169.7)">D3</text>
<text x="192" y="170.1" transform="rotate(-90 192 170.1)">CLK</text>
<text x="198.1" y="169.8" transform="rotate(-90 198.1 169.8)">EN</text>
<text x="202.2" y="171.7" transform="rotate(-90 202.2 171.7)">VCC_IND</text>
</g>
<g font-size="1.1">
<text x="21" y="88.4">12</text>
<text x="23.3" y="89.3">DI</text>
<text x="33.3" y="89.3">Y1</text>
<text x="35.9" y="88.4">1</text>
<text x="61.9" y="88.4">12</text>
<text x="64.2" y="89.3">DI</text>
<text x="74.3" y="89.3">Y1</text>
<text x="76.9" y="88.4">1</text>
<text x="98.8" y="88.4">12</text>
<text x="101.1" y="89.3">DI</text>
<text x="111.1" y="89.3">Y1</text>
<text x="113.8" y="88.4">1</text>
<text x="21" y="90.5">10</text>
<text x="21.4" y="92.5">6</text>
<text x="21.4" y="94.6">8</text>
<text x="23.3" y="91.4">C</text>
<text x="23.3" y="93.4">DZ</text>
<text x="23.3" y="95.5">E</text>
<text x="33.3" y="91.4">Y2</text>
<text x="33.3" y="95.5">Y4</text>
<text x="33.3" y="93.4">Y3</text>
<text x="35.9" y="90.5">2</text>
<text x="35.9" y="94.6">4</text>
<text x="35.9" y="92.5">3</text>
<text x="61.9" y="90.5">10</text>
<text x="62.4" y="92.5">6</text>
<text x="62.4" y="94.6">8</text>
<text x="64.2" y="91.4">C</text>
<text x="64.2" y="93.4">DZ</text>
<text x="64.2" y="95.5">E</text>
<text x="74.3" y="91.4">Y2</text>
<text x="74.3" y="95.5">Y4</text>
<text x="74.3" y="93.4">Y3</text>
<text x="76.9" y="90.5">2</text>
<text x="76.9" y="94.6">4</text>
<text x="76.9" y="92.5">3</text>
<text x="98.8" y="90.5">10</text>
<text x="99.2" y="92.5">6</text>
<text x="99.2" y="94.6">8</text>
<text x="101.1" y="91.4">C</text>
<text x="101.1" y="93.4">DZ</text>
<text x="101.1" y="95.5">E</text>
<text x="111.1" y="91.4">Y2</text>
<text x="111.1" y="95.5">Y4</text>
<text x="111.1" y="93.4">Y3</text>
<text x="113.8" y="90.5">2</text>
<text x="113.8" y="94.6">4</text>
<text x="113.8" y="92.5">3</text>
<text x="21.4" y="96.6">7</text>
<text x="21.4" y="100.8">9</text>
<text x="23.3" y="97.5">DO</text>
<text x="23.3" y="101.6">VCC</text>
<text x="32.1" y="101.6">GND</text>
<text x="33.3" y="97.5">Y5</text>
<text x="35.8" y="100.8">11</text>
<text x="35.9" y="96.6">5</text>
<text x="62.4" y="96.6">7</text>
<text x="62.4" y="100.8">9</text>
<text x="64.2" y="97.5">DO</text>
<text x="64.2" y="101.6">VCC</text>
<text x="73.1" y="101.6">GND</text>
<text x="74.3" y="97.5">Y5</text>
<text x="76.7" y="100.8">11</text>
<text x="76.9" y="96.6">5</text>
<text x="99.2" y="96.6">7</text>
<text x="99.2" y="100.8">9</text>
<text x="101.1" y="97.5">DO</text>
<text x="101.1" y="101.6">VCC</text>
<text x="110" y="101.6">GND</text>
<text x="111.1" y="97.5">Y5</text>
<text x="113.6" y="100.8">11</text>
<text x="113.8" y="96.6">5</text>
<text x="21" y="113">10</text>
<text x="21" y="111">12</text>
<text x="23.3" y="113.9">C</text>
<text x="23.3" y="111.8">DI</text>
<text x="33.3" y="113.9">Y2</text>
<text x="33.3" y="111.8">Y1</text>
<text x="35.9" y="113">2</text>
<text x="35.9" y="111">1</text>
<text x="61.9" y="113">10</text>
<text x="61.9" y="111">12</text>
<text x="64.2" y="113.9">C</text>
<text x="64.2" y="111.8">DI</text>
<text x="74.3" y="113.9">Y2</text>
<text x="74.3" y="111.8">Y1</text>
<text x="76.9" y="113">2</text>
<text x="76.9" y="111">1</text>
<text x="98.8" y="113">10</text>
<text x="98.8" y="111">12</text>
<text x="101.1" y="113.9">C</text>
<text x="101.1" y="111.8">DI</text>
<text x="111.1" y="113.9">Y2</text>
<text x="111.1" y="111.8">Y1</text>
<text x="113.8" y="113">2</text>
<text x="113.8" y="111">1</text>
<text x="21.4" y="119.2">7</text>
<text x="21.4" y="115.1">6</text>
<text x="21.4" y="117.1">8</text>
<text x="23.3" y="115.9">DZ</text>
<text x="23.3" y="118">E</text>
<text x="33.3" y="118">Y4</text>
<text x="33.3" y="115.9">Y3</text>
<text x="35.9" y="119.2">5</text>
<text x="35.9" y="117.1">4</text>
<text x="35.9" y="115.1">3</text>
<text x="62.4" y="119.2">7</text>
<text x="62.4" y="115.1">6</text>
<text x="62.4" y="117.1">8</text>
<text x="64.2" y="115.9">DZ</text>
<text x="64.2" y="118">E</text>
<text x="74.3" y="118">Y4</text>
<text x="74.3" y="115.9">Y3</text>
<text x="76.9" y="119.2">5</text>
<text x="76.9" y="117.1">4</text>
<text x="76.9" y="115.1">3</text>
<text x="99.2" y="119.2">7</text>
<text x="99.2" y="115.1">6</text>
<text x="99.2" y="117.1">8</text>
<text x="101.1" y="115.9">DZ</text>
<text x="101.1" y="118">E</text>
<text x="111.1" y="118">Y4</text>
<text x="111.1" y="115.9">Y3</text>
<text x="113.8" y="119.2">5</text>
<text x="113.8" y="117.1">4</text>
<text x="113.8" y="115.1">3</text>
<text x="21.4" y="123.3">9</text>
<text x="23.3" y="120">DO</text>
<text x="23.3" y="124.1">VCC</text>
<text x="32.1" y="124.1">GND</text>
<text x="33.3" y="120">Y5</text>
<text x="35.8" y="123.3">11</text>
<text x="62.4" y="123.3">9</text>
<text x="64.2" y="120">DO</text>
<text x="64.2" y="124.1">VCC</text>
<text x="73.1" y="124.1">GND</text>
<text x="74.3" y="120">Y5</text>
<text x="76.7" y="123.3">11</text>
<text x="99.2" y="123.3">9</text>
<text x="101.1" y="120">DO</text>
<text x="101.1" y="124.1">VCC</text>
<text x="110" y="124.1">GND</text>
<text x="111.1" y="120">Y5</text>
<text x="113.6" y="123.3">11</text>
<text x="21" y="137.6">10</text>
<text x="21" y="135.6">12</text>
<text x="23.3" y="136.4">DI</text>
<text x="33.3" y="136.4">Y1</text>
<text x="35.9" y="137.6">2</text>
<text x="35.9" y="135.6">1</text>
<text x="61.9" y="137.6">10</text>
<text x="61.9" y="135.6">12</text>
<text x="64.2" y="136.4">DI</text>
<text x="74.3" y="136.4">Y1</text>
<text x="76.9" y="137.6">2</text>
<text x="76.9" y="135.6">1</text>
<text x="98.8" y="137.6">10</text>
<text x="98.8" y="135.6">12</text>
<text x="101.1" y="136.4">DI</text>
<text x="111.1" y="136.4">Y1</text>
<text x="113.8" y="137.6">2</text>
<text x="113.8" y="135.6">1</text>
<text x="21.4" y="143.7">7</text>
<text x="21.4" y="139.7">6</text>
<text x="21.4" y="141.7">8</text>
<text x="23.3" y="138.4">C</text>
<text x="23.3" y="140.5">DZ</text>
<text x="23.3" y="142.5">E</text>
<text x="33.3" y="138.4">Y2</text>
<text x="33.3" y="142.5">Y4</text>
<text x="33.3" y="140.5">Y3</text>
<text x="35.9" y="143.7">5</text>
<text x="35.9" y="141.7">4</text>
<text x="35.9" y="139.7">3</text>
<text x="62.4" y="143.7">7</text>
<text x="62.4" y="139.7">6</text>
<text x="62.4" y="141.7">8</text>
<text x="64.2" y="138.4">C</text>
<text x="64.2" y="140.5">DZ</text>
<text x="64.2" y="142.5">E</text>
<text x="74.3" y="138.4">Y2</text>
<text x="74.3" y="142.5">Y4</text>
<text x="74.3" y="140.5">Y3</text>
<text x="76.9" y="143.7">5</text>
<text x="76.9" y="141.7">4</text>
<text x="76.9" y="139.7">3</text>
<text x="99.2" y="143.7">7</text>
<text x="99.2" y="139.7">6</text>
<text x="99.2" y="141.7">8</text>
<text x="101.1" y="138.4">C</text>
<text x="101.1" y="140.5">DZ</text>
<text x="101.1" y="142.5">E</text>
<text x="111.1" y="138.4">Y2</text>
<text x="111.1" y="142.5">Y4</text>
<text x="111.1" y="140.5">Y3</text>
<text x="113.8" y="143.7">5</text>
<text x="113.8" y="141.7">4</text>
<text x="113.8" y="139.7">3</text>
<text x="21.4" y="147.8">9</text>
<text x="23.3" y="144.6">DO</text>
<text x="23.3" y="148.7">VCC</text>
<text x="32.1" y="148.7">GND</text>
<text x="33.3" y="144.6">Y5</text>
<text x="35.8" y="147.8">11</text>
<text x="62.4" y="147.8">9</text>
<text x="64.2" y="144.6">DO</text>
<text x="64.2" y="148.7">VCC</text>
<text x="73.1" y="148.7">GND</text>
<text x="74.3" y="144.6">Y5</text>
<text x="76.7" y="147.8">11</text>
<text x="99.2" y="147.8">9</text>
<text x="101.1" y="144.6">DO</text>
<text x="101.1" y="148.7">VCC</text>
<text x="110" y="148.7">GND</text>
<text x="111.1" y="144.6">Y5</text>
<text x="113.6" y="147.8">11</text>
<text x="21" y="160.1">10</text>
<text x="21" y="158.1">12</text>
<text x="23.3" y="161">C</text>
<text x="23.3" y="158.9">DI</text>
<text x="33.3" y="161">Y2</text>
<text x="33.3" y="158.9">Y1</text>
<text x="35.9" y="160.1">2</text>
<text x="35.9" y="158.1">1</text>
<text x="61.9" y="160.1">10</text>
<text x="61.9" y="158.1">12</text>
<text x="64.2" y="161">C</text>
<text x="64.2" y="158.9">DI</text>
<text x="74.3" y="161">Y2</text>
<text x="74.3" y="158.9">Y1</text>
<text x="76.9" y="160.1">2</text>
<text x="76.9" y="158.1">1</text>
<text x="98.8" y="160.1">10</text>
<text x="98.8" y="158.1">12</text>
<text x="101.1" y="161">C</text>
<text x="101.1" y="158.9">DI</text>
<text x="111.1" y="161">Y2</text>
<text x="111.1" y="158.9">Y1</text>
<text x="113.8" y="160.1">2</text>
<text x="113.8" y="158.1">1</text>
<text x="203.9" y="160.9" transform="rotate(-90 203.9 160.9)">2</text>
<text x="203.9" y="157.2" transform="rotate(-90 203.9 157.2)">1</text>
<text x="21.4" y="166.2">7</text>
<text x="21.4" y="162.2">6</text>
<text x="21.4" y="164.2">8</text>
<text x="23.3" y="167.1">DO</text>
<text x="23.3" y="163">DZ</text>
<text x="23.3" y="165.1">E</text>
<text x="33.3" y="167.1">Y5</text>
<text x="33.3" y="165.1">Y4</text>
<text x="33.3" y="163">Y3</text>
<text x="35.9" y="166.2">5</text>
<text x="35.9" y="164.2">4</text>
<text x="35.9" y="162.2">3</text>
<text x="62.4" y="166.2">7</text>
<text x="62.4" y="162.2">6</text>
<text x="62.4" y="164.2">8</text>
<text x="64.2" y="167.1">DO</text>
<text x="64.2" y="163">DZ</text>
<text x="64.2" y="165.1">E</text>
<text x="74.3" y="167.1">Y5</text>
<text x="74.3" y="165.1">Y4</text>
<text x="74.3" y="163">Y3</text>
<text x="76.9" y="166.2">5</text>
<text x="76.9" y="164.2">4</text>
<text x="76.9" y="162.2">3</text>
<text x="99.2" y="166.2">7</text>
<text x="99.2" y="162.2">6</text>
<text x="99.2" y="164.2">8</text>
<text x="101.1" y="167.1">DO</text>
<text x="101.1" y="163">DZ</text>
<text x="101.1" y="165.1">E</text>
<text x="111.1" y="167.1">Y5</text>
<text x="111.1" y="165.1">Y4</text>
<text x="111.1" y="163">Y3</text>
<text x="113.8" y="166.2">5</text>
<text x="113.8" y="164.2">4</text>
<text x="113.8" y="162.2">3</text>
<text x="203.9" y="167" transform="rotate(-90 203.9 167)">2</text>
<text x="203.9" y="163.3" transform="rotate(-90 203.9 163.3)">1</text>
<text x="21.4" y="170.3">9</text>
<text x="23.3" y="171.2">VCC</text>
<text x="32.1" y="171.2">GND</text>
<text x="35.8" y="170.3">11</text>
<text x="62.4" y="170.3">9</text>
<text x="64.2" y="171.2">VCC</text>
<text x="73.1" y="171.2">GND</text>
<text x="76.7" y="170.3">11</text>
<text x="99.2" y="170.3">9</text>
<text x="101.1" y="171.2">VCC</text>
<text x="110" y="171.2">GND</text>
<text x="113.6" y="170.3">11</text>
</g>
</svg>
